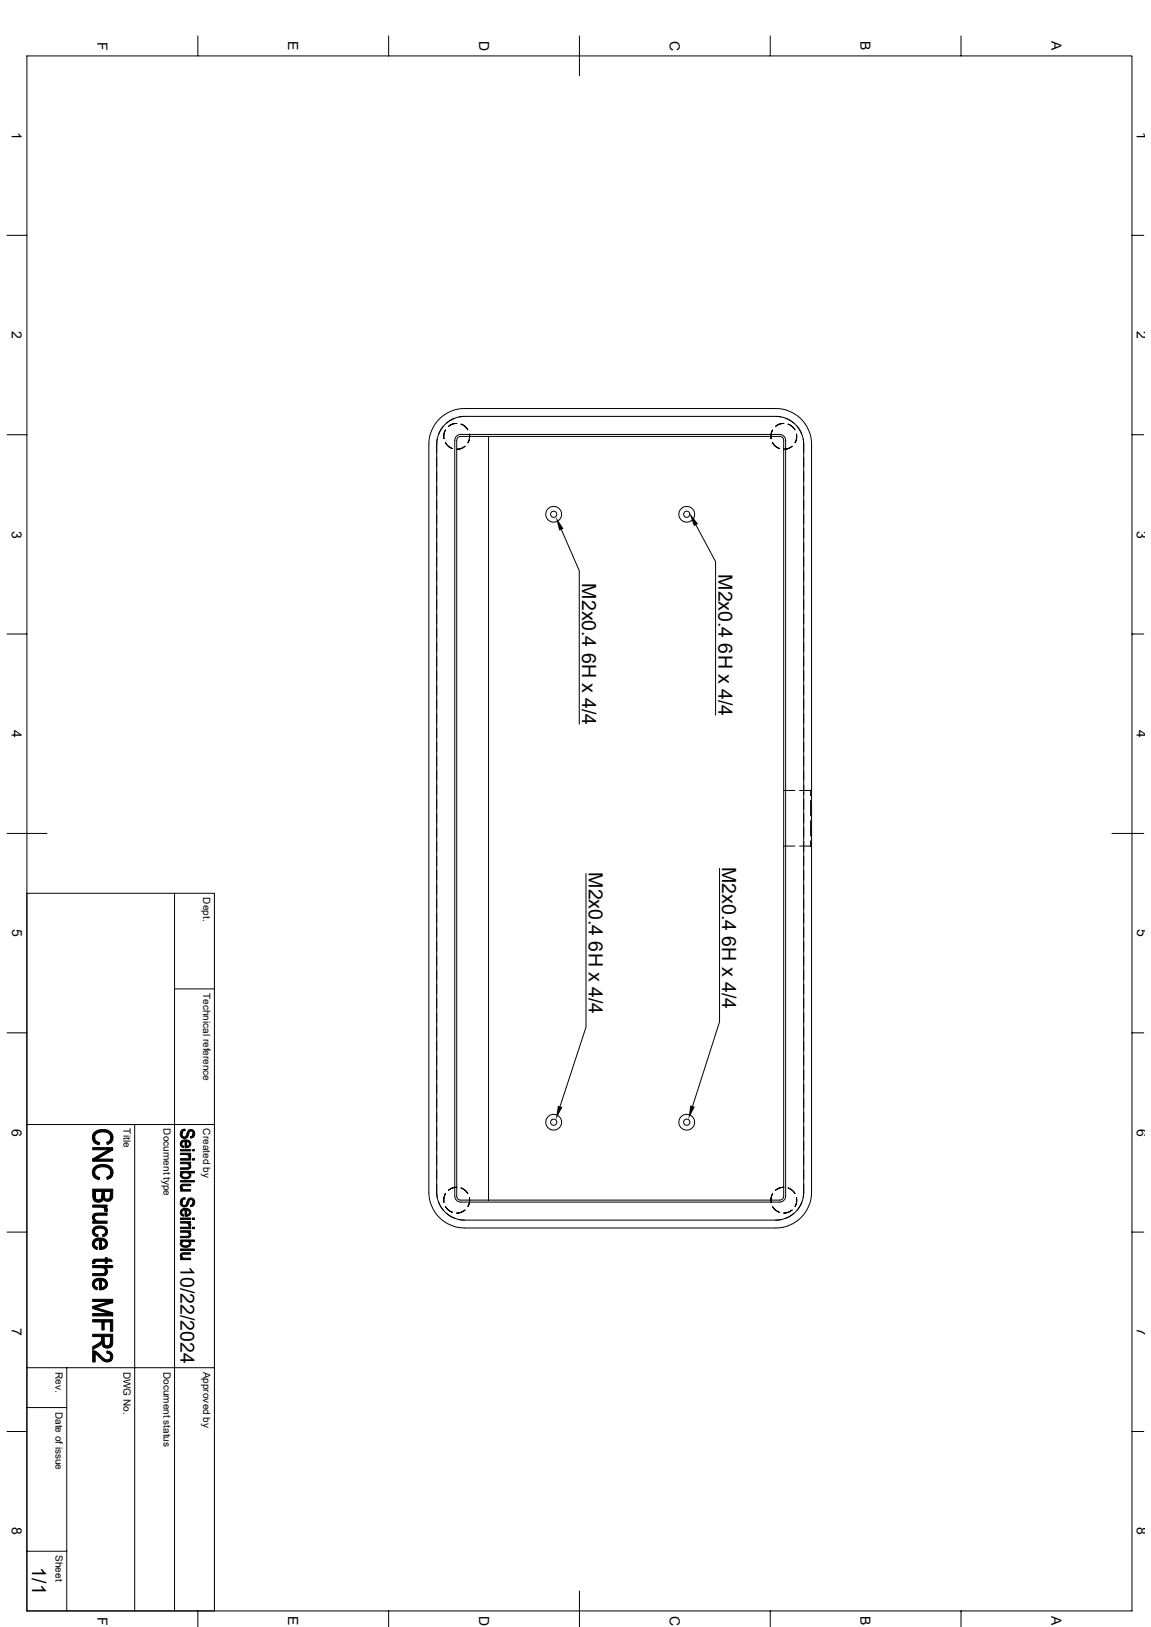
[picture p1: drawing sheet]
<svg xmlns="http://www.w3.org/2000/svg" width="297mm" height="420mm" viewBox="0 0 297 420" stroke-linecap="round" stroke-linejoin="round" font-family="sans-serif">
<g fill="none" stroke="#000" stroke-width=".26">
<path d="M6.9 14.4h285.2v401.4h-285.2zM51.1 9.3v5.1M100.3 9.3v5.1M149.5 9.3v10.3M198.8 9.3v5.1M248 9.3v5.1M1.8 60.7h5.1M292.1 60.7h3M1.8 112.2h5.1M112.8 113.4l-.1 3.4M113.4 108.2a9.5 9.5 0 0 1 6.5-2.7h80.3a9.3 9.3 0 0 1 9.2 9.2v193.1a9.3 9.3 0 0 1-9.2 9.2h-80.3a9.3 9.3 0 0 1-9.2-9.2v-193.1a9.5 9.5 0 0 1 2.7-6.5zM114.4 110.1l-.5 .6-.7 1.5"/>
<path d="M115 111a2.77 2.77 0 0 0-.4 2.2M116.7 115.8a3.1 3.1 0 0 1-1.7-1.5 2.98 2.98 0 0 0 1.8 1.5M117.3 108l-2.1 1.2M117.6 112.8l.4-.4 .9-.3h82.3a1.6 1.6 0 0 1 1.5 1.6v195.1a1.6 1.6 0 0 1-1.5 1.5h-82.3a1.6 1.6 0 0 1-1.6-1.5v-195.1zM117.9 109.3h.1M117.9 116h.1M117.9 109.3a2.79 2.79 0 0 0-2.2 .8M117.9 116a2.85 2.85 0 0 0 2.1-.8l-.1 .1a2.86 2.86 0 0 1-2 .7M117.9 109.3a2.81 2.81 0 0 0-2.2 .8M118.2 112.9l.7-.3h82.3l.5 .2 .4 .4 .1 195.6-.1 .5-.4 .4-82.8 .1-.5-.1-.4-.4-.1-195.6zM119.8 107.5l-1.3 .1M120.7 111l-1.1-1.2-.6-.3a2.72 2.72 0 0 1 1.7 1.5"/>
<path d="M121.1 112.1a3.3 3.3 0 0 1-.3 2.2l.4-1.2v-1M126.1 112.6v197.2M199.3 114.3a3.3 3.3 0 0 0 1.8 1.5 3.1 3.1 0 0 1-1.7-1.5M199.3 111l-.3 .8v1.4M199.4 111a2.77 2.77 0 0 0-.4 2.2M200.2 107.5a7.2 7.2 0 0 1 7.2 7.2v193.1a7.2 7.2 0 0 1-7.2 7.2M200.2 107.5l1.3 .1M200.2 107.5h-80.3a7.2 7.2 0 0 0-7.2 7.2v193.1a7.2 7.2 0 0 0 7.2 7.2h80.3M202.2 109.3h.1M202.2 116h.1M202.3 109.3a2.99 2.99 0 0 0-2.2 .8M202.7 107.9l2.1 1.3"/>
<path d="M204.4 115.2l-.1 .1a2.73 2.73 0 0 1-2 .7 2.85 2.85 0 0 0 2.1-.8M205.1 111l-1.1-1.2-.6-.3a2.72 2.72 0 0 1 1.7 1.5M205.1 114.3a3 3 0 0 0 .4-2.2 3.3 3.3 0 0 1-.3 2.2M205.7 110.1l1.2 2M207.3 113.3l.1 3.5M292.1 112.2h3M144.9 136.7l4.6 10.6v39.6M179.6 135.5l5.1 9.5v39.6M1.8 163.7h5.1M292.1 163.7h3M1.8 215.1h10.3M202.2 204h2.9"/>
<path d="M202.2 218.4h2.9M206.3 204h2.9M206.3 218.4h2.9M209.2 206.6v4M209.2 217v1.4l.2 .3M209.2 211.8v4M209.4 203.8l-.2 .2v1.4M286.9 215.1h8.2M6.9 230.6h48.4v185.2M45 230.6v185.2M151.2 225.5v39.6l-6.7 20.5M185.7 224.2v39.6l-7 21.7"/>
<path d="M45 255.3h10.3M1.8 266.6h5.1M292.1 266.6h3M6.9 290.3h48.4M34.8 290.3v125.5M1.8 318.1h5.1M112.7 305.6l.1 3.5M113.2 310.3l1.2 2.1M115 308.1a2.89 2.89 0 0 0-.4 2.3M115.2 313.2l2.1 1.3M116.7 312.9a3.2 3.2 0 0 1-1.7-1.4 3.1 3.1 0 0 0 1.8 1.4M117.9 306.5h.1"/>
<path d="M117.9 306.5a3.3 3.3 0 0 0-2.2 .8M117.9 313.1a3.2 3.2 0 0 0 2.1-.8l-1.2 .7zM118.5 314.8l1.3 .2M120.7 308.1l-.6-.7-1.1-.7 1.2 .7 .5 .7M121.1 309.2a3.3 3.3 0 0 1-.3 2.2l.4-1.1v-1.1M199.3 311.5l.9 .9 .9 .5a3.2 3.2 0 0 1-1.7-1.4M199.3 308.1l-.3 .9v1.4M199.4 308.1a2.89 2.89 0 0 0-.4 2.3M201.5 314.8l-1.3 .2M202.2 306.5h.1M202.2 313.1h.1M202.3 306.5l-1.3 .2-.9 .6"/>
<path d="M204.4 312.3l-.1 .1a3.1 3.1 0 0 1-2 .7M204.4 312.3l-1.2 .7-.9 .1M204.8 313.3l-2.1 1.2M205.1 308.1l-.5-.7-1.2-.7h.1a3 3 0 0 1 1.6 1.4M205.1 311.4a3 3 0 0 0 .4-2.2 3.3 3.3 0 0 1-.3 2.2M206.9 310.3l-1.2 2.1M207.4 305.6l-.1 3.5M292.1 318.1h3M6.9 353.1h48.4M17.2 353.1v62.7M1.8 369.5h5.1M6.9 363.3h10.3"/>
<path d="M292.1 369.5h3M6.9 400.4h10.3M51.1 415.8v4.1M100.3 415.8v4.1M149.5 410.7v9.2M198.8 415.8v4.1M248 415.8v4.1"/>
<circle cx="142.9" cy="132.7" r="2.04"/>
<circle cx="142.9" cy="132.8" r=".8"/>
<circle cx="177.2" cy="132.7" r="2.04"/>
<circle cx="177.2" cy="132.8" r=".8"/>
<circle cx="142.9" cy="289.7" r="2.04"/>
<circle cx="142.9" cy="289.7" r=".8"/>
<circle cx="177.2" cy="289.7" r="2.04"/>
<circle cx="177.2" cy="289.7" r=".8"/>
</g>
<g fill="#000" stroke="#000" stroke-width=".26">
<path d="M24.4 293.6a1.37 1.37 0 0 0 1.3 1.3l-.1 .6-1.3-.6z" fill-rule="evenodd"/>
<path d="M28.6 293.7v1.3l-.9 .4-.2-.5 .8-.5z" fill-rule="evenodd"/>
<path d="M23.9 299.2h5.2v.6h-5.2z" fill-rule="evenodd"/>
<path d="M23.9 296.2h5.2v.6h-5.2z" fill-rule="evenodd"/>
<path d="M23.9 299.2l4.1-2.4h1.1l-4.1 2.4z" fill-rule="evenodd"/>
<path d="M24.4 292.2a3.2 3.2 0 0 1 4.6 .6 1.68 1.68 0 0 1-.4 2.2v-1.3a1.82 1.82 0 0 0-2.5-1.5 1.53 1.53 0 0 0-1.7 1.4l-.1 1.3a1.94 1.94 0 0 1 .1-2.7z" fill-rule="evenodd"/>
<path d="M46.8 294.6l.1 .9 .5 .4v.3a.97 .97 0 0 1-.9-.6 .97 .97 0 0 1 .3-1z" fill-rule="evenodd"/>
<path d="M46.9 291.7l.9-.2v.3a.8 .8 0 0 0-.9 .9z" fill-rule="evenodd"/>
<path d="M46.9 294.5l1.3-.2 .7 .3v.7l-.2-.4-.6-.3v1.6l-.3 .1v-1.7l-.7 .2-.2 .5z" fill-rule="evenodd"/>
<path d="M46.6 296.8h2.6v.3h-2.6z" fill-rule="evenodd"/>
<path d="M46.6 299.1h2.6v.4h-2.6z" fill-rule="evenodd"/>
<path d="M46.6 297.7h2.6v.3h-.4v.5l-.4-.4-1.8-.1z" fill-rule="evenodd"/>
<path d="M48.1 294.6v1.3h.2l.6-.4v-.9a.96 .96 0 0 1 .3 1.1 .96 .96 0 0 1-1.1 .5z" fill-rule="evenodd"/>
<path d="M48.8 298l.4 .4-.1 .5-.4-.2z" fill-rule="evenodd"/>
<path d="M49.8 292.7v.9l-.7 .2v-.4l.6-.2z" fill-rule="evenodd"/>
<path d="M49.7 296.8h.5v.3h-.5z" fill-rule="evenodd"/>
<path d="M49.7 299.1h.5v.4h-.5z" fill-rule="evenodd"/>
<path d="M46.9 291.8v.9a.65 .65 0 0 0 .7 .8 .65 .65 0 0 0 .6-.8l.1-.1a1.05 1.05 0 0 1 1.6-.8 1.05 1.05 0 0 1-.1 1.8v-.9a.57 .57 0 0 0-.6-.7 .57 .57 0 0 0-.5 .7l-.1 .2a1.13 1.13 0 0 1-1.6 .9 1.13 1.13 0 0 1-.3-1.8z" fill-rule="evenodd"/>
<path d="M24.4 314.4l.1 .9z" fill-rule="evenodd"/>
<path d="M24.2 317l.1-.1 .2 1.5 .8 .3-.1 .6a1.37 1.37 0 0 1-1.2-.8 1.37 1.37 0 0 1 .2-1.5z" fill-rule="evenodd"/>
<path d="M24.4 302.6a1.37 1.37 0 0 0 1.3 1.4l-.1 .5-1.3-.5z" fill-rule="evenodd"/>
<path d="M24.6 307.6v1.1a.89 .89 0 0 0 .8 1 .89 .89 0 0 0 .9-1.1v1.4l-.7 .3-1.1-.2z" fill-rule="evenodd"/>
<path d="M24.4 319.9a2.73 2.73 0 0 1 2.8 .1v1.1l-.2-.6-.8-.3-.1 2.3h-.4v-2.4l-1 .3-.3 .7z" fill-rule="evenodd"/>
<path d="M26.5 318.7l.6-.3 .1-.4 .1 .9-.8 .3z" fill-rule="evenodd"/>
<path d="M23.9 311.1h3.7v.5h-.5v.7l-.5-.6-2.7-.1z" fill-rule="evenodd"/>
<path d="M24.2 313.4l.8-.3h2.6v.6l-2.9 .1-.3 .5-.1 .9a1.16 1.16 0 0 1-.1-1.8z" fill-rule="evenodd"/>
<path d="M23.9 315.3h.6l.1-.5 .7 .4h2.3v.6h-3.7z" fill-rule="evenodd"/>
<path d="M27.1 311.6l.6 .5-.1 .7-.6-.2z" fill-rule="evenodd"/>
<path d="M24.3 316.9a2.35 2.35 0 0 1 3.4 .6v.7l-.4 .7-.1-.9a1.3 1.3 0 0 0-1.9-.9l-.6 .1-.3 .7z" fill-rule="evenodd"/>
<path d="M26.9 307.6v.9a.82 .82 0 0 0 .9 1 .82 .82 0 0 0 .7-1.1v1.5l-.6 .2-.8-.1-.3-.2z" fill-rule="evenodd"/>
<path d="M28.6 302.7v1.3l-.9 .5-.2-.6 .9-.6z" fill-rule="evenodd"/>
<path d="M23.9 307h5.2v1.9l-.2 .7-.4 .3v-2.3h-1.6l-.1 2.2-.1-.3-.4 .5v-2.4h-1.7l-.1 2.5-.5-.9z" fill-rule="evenodd"/>
<path d="M24.4 301.2l.2-.1a3.1 3.1 0 0 1 4.5 .9 1.85 1.85 0 0 1-.5 2v-1.3a2.03 2.03 0 0 0-2.9-1.4 1.38 1.38 0 0 0-1.3 1.3l-.1 1.4a1.94 1.94 0 0 1 .1-2.8z" fill-rule="evenodd"/>
<path d="M46.6 304.8h3.6v.3h-3.6z" fill-rule="evenodd"/>
<path d="M46.8 302.8l.1 .5z" fill-rule="evenodd"/>
<path d="M46.9 306.5v.6z" fill-rule="evenodd"/>
<path d="M46.8 312.3l.2 1.1 .4 .2v.3a.99 .99 0 0 1-.6-1.6z" fill-rule="evenodd"/>
<path d="M46.9 309.4l.9-.2v.3a.8 .8 0 0 0-.9 .9z" fill-rule="evenodd"/>
<path d="M48.8 300.4l.1 .6z" fill-rule="evenodd"/>
<path d="M48.8 318.1l.1 .6z" fill-rule="evenodd"/>
<path d="M46.9 312.2l.6-.2h1l.4 .2v.8l-.2-.5-.6-.2v1.6h-.3v-1.6l-.7 .2-.2 .5z" fill-rule="evenodd"/>
<path d="M46.6 314.4h2.6v.4h-2.6z" fill-rule="evenodd"/>
<path d="M46.6 316.8h2.6v.4h-2.6z" fill-rule="evenodd"/>
<path d="M46.6 300h2.6v.4h-.4v.3l-.6-.3h-1.6z" fill-rule="evenodd"/>
<path d="M46.7 305.9l.5-.2h2v.4l-2.1 .1-.2 .9a.82 .82 0 0 1-.2-1.2z" fill-rule="evenodd"/>
<path d="M46.6 307.1h.3l.1-.3 .5 .3h1.7v.4h-2.6z" fill-rule="evenodd"/>
<path d="M46.6 315.3h2.6v.4h-.4v.4l-.4-.3-1.8-.1z" fill-rule="evenodd"/>
<path d="M46.6 317.7h2.6v.4h-.4v.3l-.5-.3h-1.7z" fill-rule="evenodd"/>
<path d="M46.6 301.5l2-.1 .3-.3v-.7a.81 .81 0 0 1 .3 1 .81 .81 0 0 1-1 .4h-1.6z" fill-rule="evenodd"/>
<path d="M46.7 302.9l.1-.1 .1 .5a1.17 1.17 0 0 0 2 0v-.5a.92 .92 0 0 1 .1 1.1 .92 .92 0 0 1-1.1 .4 1.02 1.02 0 0 1-1-.3 1.02 1.02 0 0 1-.2-1.1z" fill-rule="evenodd"/>
<path d="M48.1 312.3l.2 1.3 .6-.4v-1a.99 .99 0 0 1 .3 1.2 .99 .99 0 0 1-1.1 .5z" fill-rule="evenodd"/>
<path d="M48.8 315.7l.4 .4-.1 .5-.4-.2z" fill-rule="evenodd"/>
<path d="M46.6 319.2l2-.1 .3-.3v-.7a.79 .79 0 0 1 .3 1 .79 .79 0 0 1-1 .4h-1.6z" fill-rule="evenodd"/>
<path d="M49.8 310.3v1l-.7 .2v-.4l.6-.2z" fill-rule="evenodd"/>
<path d="M49.7 314.4h.5v.4h-.5z" fill-rule="evenodd"/>
<path d="M49.7 316.8h.5v.4h-.5z" fill-rule="evenodd"/>
<path d="M46.6 302.4h3.6v.4h-1.3v.5a1.22 1.22 0 0 0-2-.2v-.4h-.3z" fill-rule="evenodd"/>
<path d="M46.9 309.5v.9a.65 .65 0 0 0 .7 .8 .65 .65 0 0 0 .6-.9h.1a1.05 1.05 0 0 1 1.6-.8 1.05 1.05 0 0 1-.1 1.8v-1a.58 .58 0 0 0-.6-.7 .58 .58 0 0 0-.5 .8v.1a1.14 1.14 0 0 1-1.7 .9 1.14 1.14 0 0 1-.1-1.9z" fill-rule="evenodd"/>
<path d="M24.2 325.2l.3-.1v1l-.6 .1v-.5z" fill-rule="evenodd"/>
<path d="M24.3 320l.1 1.4 .7 .5v.6a1.46 1.46 0 0 1-1.2-1 1.46 1.46 0 0 1 .4-1.5z" fill-rule="evenodd"/>
<path d="M24.3 330.4l.1 1.4 .7 .6v.5a1.44 1.44 0 0 1-1.2-1 1.44 1.44 0 0 1 .4-1.5z" fill-rule="evenodd"/>
<path d="M23.9 328.8h2.4a.7 .7 0 0 0 .9-.7v1.1l-.3 .1h-3z" fill-rule="evenodd"/>
<path d="M24.3 330.4a2.66 2.66 0 0 1 2.9 0v1.1l-.4-.7-.6-.2-.1 2.4h-.4v-2.5l-1 .3-.3 .7z" fill-rule="evenodd"/>
<path d="M26.2 320.2v1.7h.1l.5-.1 .4-.4v-1.4a1.45 1.45 0 0 1 .4 1.7 1.45 1.45 0 0 1-1.5 .8z" fill-rule="evenodd"/>
<path d="M27.2 327.2a1.19 1.19 0 0 1 0 2z" fill-rule="evenodd"/>
<path d="M26.2 330.6v1.8h.1l.8-.5 .1-1.5a1.47 1.47 0 0 1 .4 1.7 1.47 1.47 0 0 1-1.5 .9z" fill-rule="evenodd"/>
<path d="M24.5 325.1l2.7-.1v-.3h.4v.3h1l.4 .6h-1.4v.5h-.4v-.5h-2.4l-.3 .3z" fill-rule="evenodd"/>
<path d="M23.9 339.1h4.3l.9 .6h-5.2z" fill-rule="evenodd"/>
<path d="M23.9 335.4h5.2v.9l-.8-.3h-4.4z" fill-rule="evenodd"/>
<path d="M23.9 326.7h5.2v.5h-1.9v2v-1.4l-.3-.4-.6-.2h-2.4z" fill-rule="evenodd"/>
<path d="M23.9 337.3l5.2 1.6v.8l-.9-.6-4.3-1.3z" fill-rule="evenodd"/>
<path d="M23.9 337.3l4.4-1.3 .8 .3-4.4 1.3z" fill-rule="evenodd"/>
<path d="M46.6 322.4h3.6v.4h-3.6z" fill-rule="evenodd"/>
<path d="M46.8 320.5l.1 .5z" fill-rule="evenodd"/>
<path d="M46.9 324.2v.6z" fill-rule="evenodd"/>
<path d="M46.7 323.6l.5-.2h2v.4l-2.1 .1-.2 .9a.82 .82 0 0 1-.2-1.2z" fill-rule="evenodd"/>
<path d="M46.6 324.8h.3l.1-.3 .5 .3h1.7v.4h-2.6z" fill-rule="evenodd"/>
<path d="M46.7 320.5l.2 .5a1.17 1.17 0 0 0 2 0v-.5a.92 .92 0 0 1 .1 1.1 .92 .92 0 0 1-1.1 .4 1.01 1.01 0 0 1-1.1-.3 1.01 1.01 0 0 1-.1-1.2z" fill-rule="evenodd"/>
<path d="M46.6 320.1h3.6v.4h-1.3v.5a1.22 1.22 0 0 0-2-.2v-.4h-.3z" fill-rule="evenodd"/>
<path d="M23.9 347.6l2.1-1.2 .2-.7 .1 1.1-.6 .5-1.8 1.1z" fill-rule="evenodd"/>
<path d="M26.8 345v1.3a.86 .86 0 0 0 .7 1.1 .86 .86 0 0 0 1-.9l-.1 1.3-.7 .2-.8-.2z" fill-rule="evenodd"/>
<path d="M23.9 348.7a5.4 5.4 0 0 1 2.9 1.9 1.02 1.02 0 0 0 1 .4 1.02 1.02 0 0 0 .8-.8v1.1a2.37 2.37 0 0 1-3.1-1l-.9-.9v2.2h-.7z" fill-rule="evenodd"/>
<path d="M23.9 340.7h5.2v3h-.6v-2.5h-1.6v2.1h-.6v-2.1h-2.4z" fill-rule="evenodd"/>
<path d="M23.9 344.4h5.2l-.1 2.9-.5 .5v-2.8h-1.7v2.7l-.5-.9-.1-1.8h-2.3z" fill-rule="evenodd"/>
<path d="M27.6 348.7a1.42 1.42 0 0 1 1.4 1 1.42 1.42 0 0 1-.4 1.6l-.1-1.5-.3-.3-.6-.2z" fill-rule="evenodd"/>
</g>
<path d="M143.4 133.4l2 3.1-1.1 .4zM177.9 132.3l2.2 3-1 .5zM144 285.4l1.1 .4-1.7 3.2zM178.1 285.3l1.2 .4-1.7 3.2z" fill="#000"/>
<g font-size="5">
<text x="185.4" y="148.2" transform="rotate(90 185.4 148.2)">M2x0.4 6H x 4/4</text>
<text x="150.2" y="150.6" transform="rotate(90 150.2 150.6)">M2x0.4 6H x 4/4</text>
<text x="151.9" y="225.1" transform="rotate(90 151.9 225.1)">M2x0.4 6H x 4/4</text>
<text x="186.4" y="223.8" transform="rotate(90 186.4 223.8)">M2x0.4 6H x 4/4</text>
<text x="46.6" y="326.9" transform="rotate(90 46.6 326.9)">10/22/2024</text>
<text x="8.3" y="404.6" transform="rotate(90 8.3 404.6)">1/1</text>
</g>
<g font-size="3.6">
<text x="25.1" y="10.8" transform="rotate(90 25.1 10.8)">F</text>
<text x="74.4" y="10.7" transform="rotate(90 74.4 10.7)">E</text>
<text x="123.6" y="10.5" transform="rotate(90 123.6 10.5)">D</text>
<text x="172.8" y="10.5" transform="rotate(90 172.8 10.5)">C</text>
<text x="222.1" y="10.7" transform="rotate(90 222.1 10.7)">B</text>
<text x="271.3" y="10.7" transform="rotate(90 271.3 10.7)">A</text>
<text x="3.1" y="34" transform="rotate(90 3.1 34)">1</text>
<text x="293.4" y="34" transform="rotate(90 293.4 34)">1</text>
<text x="3.1" y="85.5" transform="rotate(90 3.1 85.5)">2</text>
<text x="293.4" y="85.5" transform="rotate(90 293.4 85.5)">2</text>
<text x="3.1" y="136.9" transform="rotate(90 3.1 136.9)">3</text>
<text x="293.4" y="136.9" transform="rotate(90 293.4 136.9)">3</text>
<text x="3.1" y="188.4" transform="rotate(90 3.1 188.4)">4</text>
<text x="293.4" y="188.4" transform="rotate(90 293.4 188.4)">4</text>
<text x="3.1" y="239.9" transform="rotate(90 3.1 239.9)">5</text>
<text x="293.4" y="239.9" transform="rotate(90 293.4 239.9)">5</text>
<text x="3.1" y="291.3" transform="rotate(90 3.1 291.3)">6</text>
<text x="293.4" y="291.3" transform="rotate(90 293.4 291.3)">6</text>
<text x="3.1" y="342.8" transform="rotate(90 3.1 342.8)">7</text>
<text x="293.4" y="342.8" transform="rotate(90 293.4 342.8)">7</text>
<text x="3.1" y="394.3" transform="rotate(90 3.1 394.3)">8</text>
<text x="293.4" y="394.3" transform="rotate(90 293.4 394.3)">8</text>
<text x="25.1" y="417.3" transform="rotate(90 25.1 417.3)">F</text>
<text x="74.4" y="417.2" transform="rotate(90 74.4 417.2)">E</text>
<text x="123.6" y="417.1" transform="rotate(90 123.6 417.1)">D</text>
<text x="172.8" y="417.1" transform="rotate(90 172.8 417.1)">C</text>
<text x="222.1" y="417.2" transform="rotate(90 222.1 417.2)">B</text>
<text x="271.3" y="417.2" transform="rotate(90 271.3 417.2)">A</text>
</g>
<g font-size="2.6">
<text x="52.5" y="231.6" transform="rotate(90 52.5 231.6)">Dept.</text>
<text x="52.5" y="256.3" transform="rotate(90 52.5 256.3)">Technical reference</text>
<text x="31.9" y="291.3" transform="rotate(90 31.9 291.3)">Title</text>
<text x="42.2" y="291.3" transform="rotate(90 42.2 291.3)">Document type</text>
<text x="52.5" y="291.3" transform="rotate(90 52.5 291.3)">Created by</text>
<text x="14.4" y="354.1" transform="rotate(90 14.4 354.1)">Rev.</text>
<text x="31.9" y="354.1" transform="rotate(90 31.9 354.1)">DWG No.</text>
<text x="42.2" y="354.1" transform="rotate(90 42.2 354.1)">Document status</text>
<text x="52.5" y="354.1" transform="rotate(90 52.5 354.1)">Approved by</text>
<text x="14.4" y="364.4" transform="rotate(90 14.4 364.4)">Date of issue</text>
<text x="14.4" y="401.4" transform="rotate(90 14.4 401.4)">Sheet</text>
</g>
</svg>
